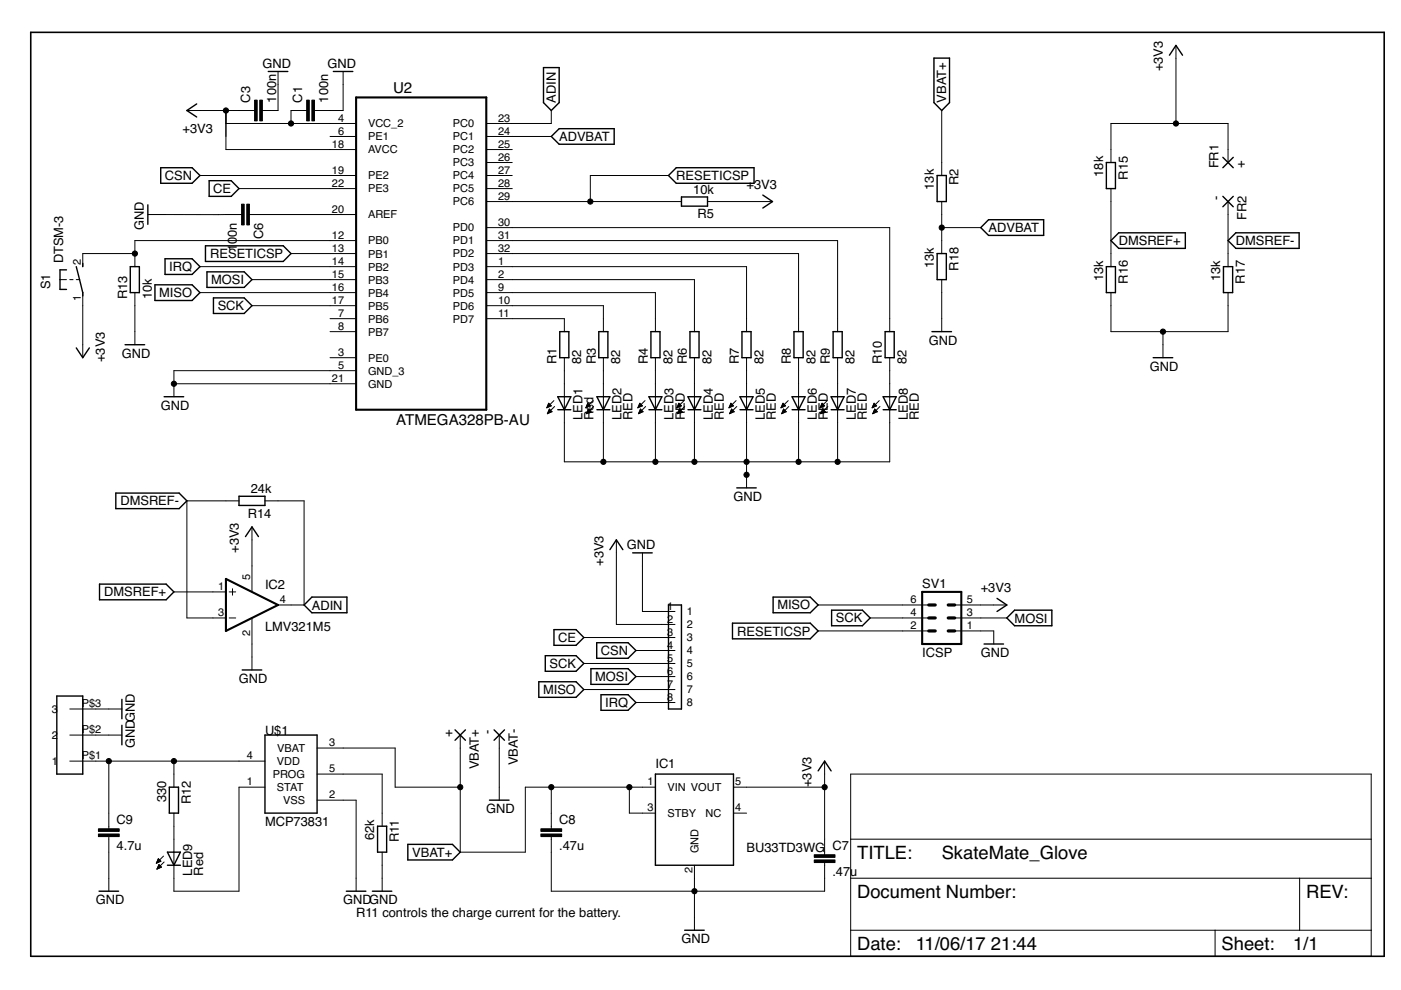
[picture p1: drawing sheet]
<svg xmlns="http://www.w3.org/2000/svg" width="297mm" height="210mm" viewBox="0 0 297 210" stroke-linecap="round" stroke-linejoin="round" font-family="sans-serif">
<g fill="none" stroke="#000" stroke-width=".3">
<path d="M56.9 15.2h4.1M70.7 15.2h4.1M115.2 14.3h3.4v7.5l-1.7 1.6-1.7-1.6zM198 12.3h3.3v9.5l-1.6 1.6-1.7-1.6zM247.9 11.7l1.4-2.1 1.4 2.1M34.1 35.6h6.6l1.7 1.6-1.7 1.7h-6.6zM41.7 22l-2.1 1.4 2.1 1.4M44.3 38.3h4.7l1.7 1.7-1.7 1.6h-4.7zM116.9 28.9l1.7-1.6h11.6v3.3h-11.6zM141.7 37.2l1.7-1.6h16.5v3.3h-16.5zM198.7 37.2h1.9v5.5h-1.9zM234.6 34.5h1.9v5.5h-1.9z"/>
<path d="M259.3 33.4l2.2 2.2M261.5 33.4l-2.2 2.2M14.1 57.2h-1.4v4.2h1.4M16.2 56.5l1.3 5.5v.7M17.5 55.8v.7M27.6 56.5h1.9v5.5h-1.9zM31.3 43.4v4.2M35 54.9h5.7l1.7 1.6-1.7 1.7h-5.7zM43.6 52.1h16.4l1.7 1.7-1.7 1.6h-16.4zM43.9 57.6h7.9l1.6 1.7-1.6 1.6h-7.9zM144.5 41.8h5.5v1.9h-5.5zM161.7 41.4l2.1 1.3-2.1 1.4"/>
<path d="M198.7 53.8h1.9v5.5h-1.9zM209.6 46.6h11.7v3.3h-11.7l-1.7-1.6zM234.6 56.5h1.9v5.5h-1.9zM235.5 51l1.7-1.6h14.1v3.3h-14.1zM259.3 41.6l2.2 2.2M259.4 56.5h1.9v5.5h-1.9zM261.5 41.6l-2.2 2.2M262 49.4h13.4v3.3h-13.4l-1.6-1.7zM16.2 73.8l1.3 2 1.4-2M26.5 73.1h4.2M32.9 60.4h7.8l1.7 1.6-1.7 1.7h-7.8zM45.3 63.2h6.5l1.6 1.6-1.6 1.7h-6.5z"/>
<path d="M118.7 70.3h1.9v5.5h-1.9zM127 70.3h1.9v5.5h-1.9zM138 70.3h1.9v5.5h-1.9zM146.3 70.3h1.9v5.5h-1.9zM157.3 70.3h1.9v5.5h-1.9zM168.3 70.3h2v5.5h-2zM176.6 70.3h2v5.5h-2zM187.7 70.3h1.9v5.5h-1.9zM197.6 70.3h4.1M244.5 75.8h4.1M34.8 84.1h4.1M118.3 84.1h2.7l-1.3 2.8z"/>
<path d="M118.3 86.9h2.7M126.6 84.1h2.7l-1.4 2.8zM126.6 86.9h2.7M137.6 84.1h2.7l-1.3 2.8zM137.6 86.9h2.7M145.9 84.1h2.7l-1.4 2.8zM145.9 86.9h2.7M156.9 84.1h2.8l-1.4 2.8zM156.9 86.9h2.8M167.9 84.1h2.8l-1.4 2.8zM167.9 86.9h2.8M176.2 84.1h2.8l-1.4 2.8z"/>
<path d="M176.2 86.9h2.8M187.2 84.1h2.8l-1.4 2.8zM187.2 86.9h2.8M24.6 104.5h13.4l1.6 1.7-1.6 1.6h-13.4zM50.7 105.2h5.5v2h-5.5zM52 113.8l1.4-2.1 1.4 2.1M129.3 116.5l1.4-2 1.4 2M134.1 117.2h4.2M156.2 103.4h4.1M21.1 123.8h14.1l1.7 1.7-1.7 1.7h-14.1zM66.1 126.6h7.5v3.3h-7.5l-1.6-1.6zM115.6 139h6.5l1.7 1.7-1.7 1.6h-6.5z"/>
<path d="M117.5 133.5h4.6l1.7 1.7-1.7 1.6h-4.6zM126.5 136.3h6.7l1.6 1.6-1.6 1.7h-6.7zM141.7 128.3h2.8v22h-2.8zM155.3 132.1h16.5l1.7 1.7-1.7 1.6h-16.5zM163.9 126.6h7.9l1.7 1.7-1.7 1.6h-7.9zM176.3 129.4h6.5l1.7 1.6-1.7 1.7h-6.5zM208.6 136.5h4.2M211.4 126.9l2.1 1.4-2.1 1.3M213.5 131l1.6-1.6h7.9v3.3h-7.9zM12 147.6h5.5v16.5h-5.5zM25.8 148.3v4.1M25.8 153.8v4.1"/>
<path d="M51.4 142h4.1M56.2 155.9h11v16.5h-11zM96.5 154.7l2.2 2.3M98.7 154.7l-2.2 2.3M104.8 154.7l2.2 2.3M107 154.7l-2.2 2.3M114.2 144.5h7.9l1.7 1.7-1.7 1.6h-7.9zM125.3 141.8h7.9l1.6 1.6-1.6 1.7h-7.9zM127.4 147.3h5.8l1.6 1.6-1.6 1.7h-5.8zM35.9 166.9h1.9v5.5h-1.9zM80.1 175.2h1.9v5.5h-1.9zM86.5 179h9.4l1.7 1.7-1.7 1.6h-9.4z"/>
<path d="M103.8 169.7h4.1M139 164.1h16.5v19.4h-16.5zM173.5 163.4l1.3-2 1.4 2M21 189h4.1M35.5 183.5h2.7M35.5 180.7h2.7l-1.3 2.8zM73.4 189h4.2M79 189h4.1M145.2 197.2h4.1"/>
</g>
<path d="M54 21.2h.5v4.4h-.5zM55.1 21.2h.5v4.4h-.5zM65 21.2h.6v4.4h-.6zM66.1 21.2h.6v4.4h-.6zM51.2 43.3h.6v4.4h-.6zM52.3 43.3h.6v4.4h-.6zM20.9 176.8h4.4v.6h-4.4zM20.9 175.7h4.4v.6h-4.4zM114.7 176.8h4.4v.6h-4.4zM114.7 175.7h4.4v.6h-4.4zM172.6 182.3h4.4v.6h-4.4zM172.6 181.2h4.4v.6h-4.4z" fill="#000" stroke="#000" stroke-width=".21"/>
<g fill="none" stroke="#000" stroke-width=".21">
<path d="M58.9 15.2v8.2h-3.3M72.7 15.2v8.2h-6M249.3 9.6v16.6M39.6 23.4h14.4M42.4 37.2h33.1M47.9 26.2h27.6M47.9 23.4v8.3h27.6M50.7 40h24.8M65 23.4h-3.3v2.8M70 28.9h5.5M103.1 31.7h5.5M103.1 28.9h13.8"/>
<path d="M103.1 34.5h5.5M103.1 37.2h5.5M103.1 40h5.5M116.9 23.4v2.8h-13.8M141.7 37.2h-16.5v5.5M199.7 23.4v13.8M235.5 34.5v-8.3h24.9v8.3M235.5 40v16.5M12.7 59.3h1.4M14.8 59.3h.7M16.2 59.3h.7M28.6 53.8h-11.1v2.7"/>
<path d="M31.3 45.5h19.9M42.4 56.5h33.1M52.9 45.5h22.6M53.4 59.3h22.1M61.7 53.8h13.8M75.5 51h-46.9v5.5M103.1 42.7h41.4M103.1 59.3h44.1v11M103.1 56.5h55.2v13.8M103.1 53.8h66.2v16.5M103.1 51h74.5v19.3M103.1 48.3h85.5v22"/>
<path d="M150 42.7h13.8M199.7 48.3h8.2M199.7 42.7v11.1M199.7 59.3v11M260.4 42.7v13.8M17.5 62v13.8M28.6 62v11.1M42.4 62h33.1M53.4 64.8h22.1M70 67.6h5.5M70 70.3h5.5M70 75.8h5.5"/>
<path d="M75.5 78.6h-38.6v5.5M103.1 67.6h16.6v2.7M103.1 64.8h24.8v5.5M103.1 62h35.9v8.3M119.7 75.8v22.1h68.9v-22.1M127.9 75.8v22.1M139 75.8v22.1M147.2 75.8v22.1M158.3 75.8v27.6M169.3 75.8v22.1M177.6 75.8v22.1M235.5 62v8.3h24.9v-8.3"/>
<path d="M246.6 70.3v5.5M36.9 81.4h38.6M116 86.4h.2M116 86.2h.5M116.1 87.7h.1M116.1 86.1h.7M116.1 87.6h.3M116.1 86h.7M116.2 87.4h.5M116.2 85.8h.4M116.2 85.7h.3M116.2 87.3h.8"/>
<path d="M116.3 87.2h.6M116.3 85.6h.1M116.3 85.5l.6 .5-1 .5zM116.4 87h.4M116.4 86.9h.2M116.5 86.8h.1M117 87.3l-.5-.6-.4 1M117 87.3l-.9 .4M117.4 84.9l-1.5 1.6M117.6 86.2l-1.5 1.5M124.2 86.4h.3M124.3 86.2h.5"/>
<path d="M124.4 86.1h.7M124.4 87.7h.1M124.4 87.6h.3M124.4 86h.7M124.5 87.4h.5M124.5 85.8h.4M124.5 87.3h.8M124.5 85.7h.3M124.6 87.2h.6M124.6 85.6h.1M124.6 85.5l.6 .5-1 .5zM124.6 87h.4"/>
<path d="M124.7 86.9h.2M124.8 86.8h.1M125.3 87.3l-.5-.6-.5 1M125.3 87.3l-1 .4M125.7 84.9l-1.5 1.6M125.9 86.2l-1.6 1.5M135.3 86.4h.2M135.3 86.2h.5M135.4 87.7h.1M135.4 86.1h.7M135.4 87.6h.3M135.5 86h.6"/>
<path d="M135.5 87.4h.5M135.5 85.8h.5M135.6 87.3h.7M135.6 85.7h.2M135.6 87.2h.6M135.6 85.6h.1M135.7 85.5l.5 .5-1 .5zM135.7 87h.4M135.7 86.9h.2M135.8 86.8h.1M136.3 87.3l-.5-.6-.4 1M136.3 87.3l-.9 .4"/>
<path d="M136.8 84.9l-1.6 1.6M136.9 86.2l-1.5 1.5M143.6 86.4h.2M143.6 86.2h.5M143.7 87.7h.1M143.7 86.1h.7M143.7 87.6h.3M143.7 86h.7M143.8 87.4h.5M143.8 85.8h.5M143.8 87.3h.8M143.8 85.7h.3"/>
<path d="M143.9 87.2h.6M143.9 85.6h.1M143.9 85.5l.6 .5-1 .5zM144 87h.4M144 86.9h.2M144.1 86.8h.1M144.6 87.3l-.5-.6-.4 1M144.6 87.3l-.9 .4M145 84.9l-1.5 1.6M145.2 86.2l-1.5 1.5M154.6 86.4h.2M154.7 86.2h.4"/>
<path d="M154.7 87.7h.1M154.7 86.1h.7M154.7 87.6h.3M154.8 86h.6M154.8 87.4h.5M154.8 85.8h.5M154.9 85.7h.3M154.9 87.3h.8M154.9 87.2h.6M154.9 85.6h.1M155 85.5l.5 .5-.9 .5zM155 87h.4"/>
<path d="M155 86.9h.3M155.1 86.8h.1M155.7 87.3l-.6-.6-.4 1M155.7 87.3l-1 .4M156.1 84.9l-1.5 1.6M156.2 86.2l-1.5 1.5M165.6 86.4h.2M165.7 86.2h.5M165.7 87.7h.1M165.8 86.1h.7M165.8 86h.7M165.8 87.6h.3"/>
<path d="M165.8 87.4h.6M165.9 85.8h.4M165.9 87.3h.8M165.9 85.7h.3M166 87.2h.6M166 85.6h.1M166 87h.4M166 85.5l.6 .5-1 .5zM166.1 86.9h.2M166.1 86.8h.1M166.7 87.3l-.6-.6-.4 1M166.7 87.3l-1 .4"/>
<path d="M167.1 84.9l-1.5 1.6M167.2 86.2l-1.5 1.5M173.9 86.4h.2M174 86.2h.4M174 87.7h.1M174 86.1h.8M174.1 87.6h.2M174.1 86h.6M174.1 87.4h.6M174.1 85.8h.5M174.2 87.3h.8M174.2 85.7h.3"/>
<path d="M174.2 87.2h.6M174.3 85.6h.1M174.3 85.5l.5 .5-.9 .5zM174.3 87h.4M174.3 86.9h.3M174.4 86.8h.1M175 87.3l-.6-.6-.4 1M175 87.3l-1 .4M175.4 84.9l-1.5 1.6M175.5 86.2l-1.5 1.5M185 86.4h.2M185 86.2h.5"/>
<path d="M185 87.7h.1M185.1 86.1h.7M185.1 87.6h.3M185.1 86h.7M185.2 87.4h.5M185.2 85.8h.4M185.2 85.7h.3M185.2 87.3h.8M185.3 87.2h.6M185.3 85.6h.1M185.3 85.5l.6 .5-1 .5zM185.3 87h.4"/>
<path d="M185.4 86.9h.2M185.4 86.8h.1M186 87.3l-.5-.6-.5 1M186 87.3l-1 .4M186.4 84.9l-1.5 1.6M186.6 86.2l-1.6 1.5M50.7 106.2h-11.1v24.8h8.3M53.4 111.7v13.8M56.2 106.2h8.3v22.1h-5.6M130.7 114.5v17.9h12.4M136.2 117.2v12.4h6.9M36.9 125.5h11"/>
<path d="M48.6 131h1.4M48.6 125.5h1.4M49.3 124.8v1.4M53.4 131v11M123.8 135.2h19.3M134.8 137.9h8.3M173.5 133.8h23.4M173.5 128.3h23.4M184.5 131h12.4M202.4 133.8h8.3v2.7M202.4 131h11.1M202.4 128.3h11.1"/>
<path d="M14.8 150.3h11M14.8 155.9h11M67.2 158.6h16.6v8.3h13.8M97.6 155.9v24.8h13.8v-13.8h27.6M105.9 155.9v13.8M123.8 140.7h19.3M123.8 146.2h19.3M134.8 143.4h8.3M134.8 148.9h8.3M14.8 161.4h41.4M23.1 161.4v14.3M23.1 177.4v11.6"/>
<path d="M36.9 161.4v5.5M56.2 166.9h-5.5v22.1h-13.8v-16.6M67.2 164.1h13.8v11.1M67.2 169.7h8.3v19.3M116.9 177.4v11.6h57.9v-6.1M116.9 166.9v8.8M133.4 166.9v5.5h5.6M155.5 166.9h19.3M155.5 172.4h2.8M174.8 161.4v19.8M180.4 164.1h110.3v38.7h-110.3zM180.4 177.9h110.3"/>
<path d="M33.2 182.9h.1M33.2 182.8h.4M33.3 182.7h.7M33.3 184.1h.2M33.4 182.6h.7M33.4 184h.5M33.4 182.4h.5M33.4 183.9h.8M33.5 182.3h.3M33.5 183.7h.6M33.5 182.2h.2M33.6 182.1l.5 .5-1 .4z"/>
<path d="M33.6 183.6h.4M33.6 183.5h.3M33.7 183.3h.1M33.7 183.3l.5 .6-.9 .4zM34.7 181.5l-1.6 1.5M34.8 182.8l-1.5 1.5M81 180.7v8.3M147.2 183.5v13.7M180.4 186.2h110.3M180.4 197.2h110.3M257.6 197.2v5.6M275.5 186.2v11"/>
</g>
<path d="M75.5 20.7h27.6v66.2h-27.6zM47.9 122.7l11 5.6-11 5.5zM195.5 125.5h8.3v11h-8.3z" fill="none" stroke="#000" stroke-width=".44"/>
<path d="M196.9 128.3h1.4M196.9 131h1.4M196.9 133.8h1.4M201 128.3h1.4M201 131h1.4M201 133.8h1.4" fill="none" stroke="#000" stroke-width=".68"/>
<path d="M6.5 6.9h287v195.9h-287z" fill="none" stroke="#000" stroke-width=".34"/>
<g fill="#000" stroke="#000" stroke-width=".21">
<circle cx="47.9" cy="23.4" r=".55"/>
<circle cx="61.7" cy="26.2" r=".55"/>
<circle cx="249.3" cy="26.2" r=".55"/>
<circle cx="28.6" cy="53.8" r=".55"/>
<circle cx="125.2" cy="42.7" r=".55"/>
<circle cx="199.7" cy="48.3" r=".55"/>
<circle cx="246.6" cy="70.3" r=".55"/>
<circle cx="36.9" cy="81.4" r=".55"/>
<circle cx="127.9" cy="97.9" r=".55"/>
<circle cx="139" cy="97.9" r=".55"/>
<circle cx="147.2" cy="97.9" r=".55"/>
<circle cx="158.3" cy="97.9" r=".55"/>
<circle cx="169.3" cy="97.9" r=".55"/>
<circle cx="177.6" cy="97.9" r=".55"/>
<circle cx="158.3" cy="100.7" r=".55"/>
<circle cx="23.1" cy="161.4" r=".55"/>
<circle cx="36.9" cy="161.4" r=".55"/>
<circle cx="97.6" cy="166.9" r=".55"/>
<circle cx="116.9" cy="166.9" r=".55"/>
<circle cx="133.4" cy="166.9" r=".55"/>
<circle cx="174.8" cy="166.9" r=".55"/>
<circle cx="147.2" cy="189" r=".55"/>
</g>
<g font-size="3.9">
<text x="181.7" y="182.1">TITLE:</text>
<text x="199.7" y="182.1">SkateMate_Glove</text>
<text x="181.7" y="190.3">Document Number:</text>
<text x="276.9" y="190.3">REV:</text>
<text x="181.7" y="201.4">Date:</text>
<text x="194.1" y="201.4">11/06/17</text>
<text x="210.1" y="201.4">21:44</text>
<text x="259" y="201.4">Sheet:</text>
<text x="274.2" y="201.4">1/1</text>
</g>
<g font-size="3.2">
<text x="83.3" y="19.7">U2</text>
<text x="84" y="90.1">ATMEGA328PB-AU</text>
</g>
<g font-size="2.7">
<text x="55.6" y="14.3">GND</text>
<text x="69.4" y="14.3">GND</text>
<text x="246.6" y="15.1" transform="rotate(-90 246.6 15.1)">+3V3</text>
<text x="53" y="21.8" transform="rotate(-90 53 21.8)">C3</text>
<text x="58.5" y="21.8" transform="rotate(-90 58.5 21.8)">100n</text>
<text x="64" y="21.8" transform="rotate(-90 64 21.8)">C1</text>
<text x="69.6" y="21.8" transform="rotate(-90 69.6 21.8)">100n</text>
<text x="117.9" y="21.8" transform="rotate(-90 117.9 21.8)">ADIN</text>
<text x="200.6" y="21.8" transform="rotate(-90 200.6 21.8)">VBAT+</text>
<text x="38.7" y="28.1">+3V3</text>
<text x="118.5" y="29.9">ADVBAT</text>
<text x="258.4" y="35.7" transform="rotate(-90 258.4 35.7)">FR1</text>
<text x="264" y="35.7" transform="rotate(-90 264 35.7)">+</text>
<text x="35" y="38.2">CSN</text>
<text x="45.2" y="40.9">CE</text>
<text x="143.4" y="38.2">RESETICSP</text>
<text x="147" y="41.1">10k</text>
<text x="158.3" y="40">+3V3</text>
<text x="198" y="40.2" transform="rotate(-90 198 40.2)">13k</text>
<text x="203.2" y="39.3" transform="rotate(-90 203.2 39.3)">R2</text>
<text x="233.9" y="37.5" transform="rotate(-90 233.9 37.5)">18k</text>
<text x="239.1" y="38.1" transform="rotate(-90 239.1 38.1)">R15</text>
<text x="147.9" y="46.3">R5</text>
<text x="258.7" y="42.4" transform="rotate(-90 258.7 42.4)">-</text>
<text x="264.3" y="46.7" transform="rotate(-90 264.3 46.7)">FR2</text>
<text x="30.5" y="48.8" transform="rotate(-90 30.5 48.8)">GND</text>
<text x="50.2" y="53.2" transform="rotate(-90 50.2 53.2)">1</text>
<text x="50.2" y="51.7" transform="rotate(-90 50.2 51.7)">0</text>
<text x="50.2" y="50.2" transform="rotate(-90 50.2 50.2)">0n</text>
<text x="55.8" y="50.6" transform="rotate(-90 55.8 50.6)">C6</text>
<text x="209.6" y="49.2">ADVBAT</text>
<text x="237.2" y="52">DMSREF+</text>
<text x="262" y="52">DMSREF-</text>
<text x="13.4" y="55.8" transform="rotate(-90 13.4 55.8)">DTSM-3</text>
<text x="35.9" y="57.5">IRQ</text>
<text x="44.6" y="54.7">RESETICSP</text>
<text x="198" y="56.8" transform="rotate(-90 198 56.8)">13k</text>
<text x="203.2" y="57.4" transform="rotate(-90 203.2 57.4)">R18</text>
<text x="233.9" y="59.6" transform="rotate(-90 233.9 59.6)">13k</text>
<text x="258.7" y="59.6" transform="rotate(-90 258.7 59.6)">13k</text>
<text x="10.7" y="61.4" transform="rotate(-90 10.7 61.4)">S1</text>
<text x="27" y="63.4" transform="rotate(-90 27 63.4)">R13</text>
<text x="32.2" y="63.4" transform="rotate(-90 32.2 63.4)">10k</text>
<text x="33.7" y="63">MISO</text>
<text x="44.8" y="60.2">MOSI</text>
<text x="46.2" y="65.8">SCK</text>
<text x="239.1" y="60.2" transform="rotate(-90 239.1 60.2)">R16</text>
<text x="263.9" y="60.2" transform="rotate(-90 263.9 60.2)">R17</text>
<text x="22.2" y="76.8" transform="rotate(-90 22.2 76.8)">+3V3</text>
<text x="25.8" y="75.8">GND</text>
<text x="118" y="77.2" transform="rotate(-90 118 77.2)">R1</text>
<text x="123.2" y="77.2" transform="rotate(-90 123.2 77.2)">82</text>
<text x="126.3" y="77.2" transform="rotate(-90 126.3 77.2)">R3</text>
<text x="131.5" y="77.2" transform="rotate(-90 131.5 77.2)">82</text>
<text x="137.3" y="77.2" transform="rotate(-90 137.3 77.2)">R4</text>
<text x="142.5" y="77.2" transform="rotate(-90 142.5 77.2)">82</text>
<text x="145.6" y="77.2" transform="rotate(-90 145.6 77.2)">R6</text>
<text x="150.8" y="77.2" transform="rotate(-90 150.8 77.2)">82</text>
<text x="156.6" y="77.2" transform="rotate(-90 156.6 77.2)">R7</text>
<text x="161.9" y="77.2" transform="rotate(-90 161.9 77.2)">82</text>
<text x="167.7" y="77.2" transform="rotate(-90 167.7 77.2)">R8</text>
<text x="172.9" y="77.2" transform="rotate(-90 172.9 77.2)">82</text>
<text x="176" y="77.2" transform="rotate(-90 176 77.2)">R9</text>
<text x="181.2" y="77.2" transform="rotate(-90 181.2 77.2)">82</text>
<text x="187" y="77.2" transform="rotate(-90 187 77.2)">R10</text>
<text x="192.2" y="77.2" transform="rotate(-90 192.2 77.2)">82</text>
<text x="196.9" y="73.1">GND</text>
<text x="243.8" y="78.6">GND</text>
<text x="34.1" y="86.9">GND</text>
<text x="123.5" y="89.1" transform="rotate(-90 123.5 89.1)">LED1</text>
<text x="125.9" y="89.1" transform="rotate(-90 125.9 89.1)">Red</text>
<text x="131.8" y="89.1" transform="rotate(-90 131.8 89.1)">LED2</text>
<text x="134.1" y="89.1" transform="rotate(-90 134.1 89.1)">RED</text>
<text x="142.8" y="89.1" transform="rotate(-90 142.8 89.1)">LED3</text>
<text x="145.2" y="89.1" transform="rotate(-90 145.2 89.1)">RED</text>
<text x="151.1" y="89.1" transform="rotate(-90 151.1 89.1)">LED4</text>
<text x="153.4" y="89.1" transform="rotate(-90 153.4 89.1)">RED</text>
<text x="162.1" y="89.1" transform="rotate(-90 162.1 89.1)">LED5</text>
<text x="164.5" y="89.1" transform="rotate(-90 164.5 89.1)">RED</text>
<text x="173.2" y="89.1" transform="rotate(-90 173.2 89.1)">LED6</text>
<text x="175.5" y="89.1" transform="rotate(-90 175.5 89.1)">RED</text>
<text x="181.5" y="89.1" transform="rotate(-90 181.5 89.1)">LED7</text>
<text x="183.8" y="89.1" transform="rotate(-90 183.8 89.1)">RED</text>
<text x="192.5" y="89.1" transform="rotate(-90 192.5 89.1)">LED8</text>
<text x="194.8" y="89.1" transform="rotate(-90 194.8 89.1)">RED</text>
<text x="25.5" y="107.2">DMSREF-</text>
<text x="53.2" y="104.5">24k</text>
<text x="155.5" y="106.2">GND</text>
<text x="52.5" y="109.7">R14</text>
<text x="50.7" y="117.2" transform="rotate(-90 50.7 117.2)">+3V3</text>
<text x="127.9" y="120" transform="rotate(-90 127.9 120)">+3V3</text>
<text x="132.9" y="116.4">GND</text>
<text x="56.2" y="124.8">IC2</text>
<text x="195.5" y="124.7">SV1</text>
<text x="207.9" y="125.5">+3V3</text>
<text x="22.1" y="126.5">DMSREF+</text>
<text x="66.1" y="129.2">ADIN</text>
<text x="164.8" y="129.2">MISO</text>
<text x="177.2" y="132">SCK</text>
<text x="215.1" y="132">MOSI</text>
<text x="56.2" y="133.8">LMV321M5</text>
<text x="118.3" y="136.1">CE</text>
<text x="156.3" y="134.7">RESETICSP</text>
<text x="116.5" y="141.6">SCK</text>
<text x="127.4" y="138.9">CSN</text>
<text x="195.5" y="139.3">ICSP</text>
<text x="207.9" y="139.3">GND</text>
<text x="50.7" y="144.8">GND</text>
<text x="115.1" y="147.2">MISO</text>
<text x="126.2" y="144.4">MOSI</text>
<text x="128.3" y="149.9">IRQ</text>
<text x="56.2" y="155.9">U$1</text>
<text x="104.2" y="155.5" transform="rotate(-90 104.2 155.5)">-</text>
<text x="28.6" y="158.6" transform="rotate(-90 28.6 158.6)">GNDGND</text>
<text x="95.9" y="156.2" transform="rotate(-90 95.9 156.2)">+</text>
<text x="101.5" y="163.1" transform="rotate(-90 101.5 163.1)">VBAT+</text>
<text x="109.8" y="162.3" transform="rotate(-90 109.8 162.3)">VBAT-</text>
<text x="139" y="162.8">IC1</text>
<text x="172.1" y="166.9" transform="rotate(-90 172.1 166.9)">+3V3</text>
<text x="35.2" y="170.1" transform="rotate(-90 35.2 170.1)">330</text>
<text x="40.4" y="170.5" transform="rotate(-90 40.4 170.5)">R12</text>
<text x="103.1" y="172.4">GND</text>
<text x="24.7" y="174.8">C9</text>
<text x="56.2" y="175.2">MCP73831</text>
<text x="79.4" y="178.2" transform="rotate(-90 79.4 178.2)">62k</text>
<text x="84.6" y="178.6" transform="rotate(-90 84.6 178.6)">R11</text>
<text x="118.5" y="174.8">C8</text>
<text x="24.7" y="180.3">4.7u</text>
<text x="40.7" y="185.6" transform="rotate(-90 40.7 185.6)">LED9</text>
<text x="43.1" y="185.6" transform="rotate(-90 43.1 185.6)">Red</text>
<text x="87.4" y="181.6">VBAT+</text>
<text x="118.5" y="180.3">.47u</text>
<text x="158.3" y="180.7">BU33TD3WG</text>
<text x="176.5" y="185.8">.47u</text>
<text x="176.5" y="180.3">C7</text>
<text x="20.3" y="191.7">GND</text>
<text x="72.7" y="191.7">GNDGND</text>
<text x="75.5" y="194.5">R11 controls the charge current for the battery.</text>
<text x="144.5" y="200">GND</text>
</g>
<g font-size="2.3">
<text x="71.7" y="25.8">4</text>
<text x="71.7" y="28.6">6</text>
<text x="78" y="27">VCC_2</text>
<text x="78" y="29.8">PE1</text>
<text x="96" y="27">PC0</text>
<text x="96" y="29.8">PC1</text>
<text x="105.6" y="25.8">23</text>
<text x="105.6" y="28.6">24</text>
<text x="70.4" y="31.3">18</text>
<text x="78" y="32.5">AVCC</text>
<text x="96" y="32.5">PC2</text>
<text x="96" y="35.3">PC3</text>
<text x="105.6" y="31.3">25</text>
<text x="105.6" y="34.1">26</text>
<text x="70.4" y="36.8">19</text>
<text x="70.4" y="39.6">22</text>
<text x="78" y="38">PE2</text>
<text x="78" y="40.8">PE3</text>
<text x="96" y="38">PC4</text>
<text x="96" y="40.8">PC5</text>
<text x="105.6" y="36.8">27</text>
<text x="105.6" y="39.6">28</text>
<text x="70.4" y="45.1">20</text>
<text x="78" y="46.3">AREF</text>
<text x="96" y="43.6">PC6</text>
<text x="105.6" y="42.3">29</text>
<text x="105.6" y="47.9">30</text>
<text x="70.4" y="50.6">12</text>
<text x="70.4" y="53.4">13</text>
<text x="78" y="51.8">PB0</text>
<text x="96" y="49.1">PD0</text>
<text x="96" y="51.8">PD1</text>
<text x="105.6" y="50.6">31</text>
<text x="105.6" y="53.4">32</text>
<text x="17.2" y="56.1" transform="rotate(-90 17.2 56.1)">2</text>
<text x="70.4" y="56.1">14</text>
<text x="70.4" y="58.9">15</text>
<text x="78" y="54.6">PB1</text>
<text x="78" y="57.4">PB2</text>
<text x="96" y="54.6">PD2</text>
<text x="96" y="57.4">PD3</text>
<text x="105.6" y="56.1">1</text>
<text x="105.6" y="58.9">2</text>
<text x="17.2" y="63.7" transform="rotate(-90 17.2 63.7)">1</text>
<text x="70.4" y="61.7">16</text>
<text x="70.4" y="64.4">17</text>
<text x="78" y="60.1">PB3</text>
<text x="78" y="62.9">PB4</text>
<text x="78" y="65.6">PB5</text>
<text x="96" y="60.1">PD4</text>
<text x="96" y="62.9">PD5</text>
<text x="96" y="65.6">PD6</text>
<text x="105.6" y="61.7">9</text>
<text x="105.6" y="64.4">10</text>
<text x="71.7" y="67.2">7</text>
<text x="71.7" y="69.9">8</text>
<text x="78" y="68.4">PB6</text>
<text x="78" y="71.2">PB7</text>
<text x="96" y="68.4">PD7</text>
<text x="105.6" y="67.2">11</text>
<text x="71.7" y="75.5">3</text>
<text x="78" y="76.7">PE0</text>
<text x="70.4" y="81">21</text>
<text x="71.7" y="78.2">5</text>
<text x="78" y="79.4">GND_3</text>
<text x="78" y="82.2">GND</text>
<text x="46.2" y="125.1">1</text>
<text x="53" y="123" transform="rotate(-90 53 123)">5</text>
<text x="46.2" y="130.6">3</text>
<text x="59.3" y="127.9">4</text>
<text x="141.4" y="129.3">1</text>
<text x="145.6" y="130.5">1</text>
<text x="193.1" y="130.6">4</text>
<text x="193.1" y="127.9">6</text>
<text x="205" y="130.6">3</text>
<text x="205" y="127.9">5</text>
<text x="53" y="134.9" transform="rotate(-90 53 134.9)">2</text>
<text x="141.4" y="132">2</text>
<text x="141.4" y="134.8">3</text>
<text x="141.4" y="137.5">4</text>
<text x="145.6" y="133.2">2</text>
<text x="145.6" y="136">3</text>
<text x="193.1" y="133.4">2</text>
<text x="205" y="133.4">1</text>
<text x="141.4" y="140.3">5</text>
<text x="141.4" y="143.1">6</text>
<text x="145.6" y="138.7">4</text>
<text x="145.6" y="141.5">5</text>
<text x="17.3" y="149.9">P$3</text>
<text x="141.4" y="145.8">7</text>
<text x="141.4" y="148.6">8</text>
<text x="145.6" y="144.3">6</text>
<text x="145.6" y="147">7</text>
<text x="145.6" y="149.8">8</text>
<text x="11" y="151.2">3</text>
<text x="17.3" y="155.5">P$2</text>
<text x="11" y="156.7">2</text>
<text x="17.3" y="161">P$1</text>
<text x="52.4" y="161">4</text>
<text x="58.8" y="159.4">VBAT</text>
<text x="69.8" y="158.2">3</text>
<text x="11" y="162.2">1</text>
<text x="52.4" y="166.5">1</text>
<text x="57.8" y="165">PROG</text>
<text x="58.7" y="162.2">VDD</text>
<text x="58.7" y="167.7">STAT</text>
<text x="69.8" y="163.7">5</text>
<text x="137.3" y="166.5">1</text>
<text x="141.5" y="167.7">VIN VOUT</text>
<text x="155.9" y="166.5">5</text>
<text x="60" y="170.5">VSS</text>
<text x="69.8" y="169.3">2</text>
<text x="137.3" y="172">3</text>
<text x="141.5" y="173.2">STBY</text>
<text x="149.6" y="173.2">NC</text>
<text x="155.9" y="172">4</text>
<text x="146.9" y="185.1" transform="rotate(-90 146.9 185.1)">2</text>
<text x="148.1" y="180.9" transform="rotate(-90 148.1 180.9)">GND</text>
</g>
</svg>
